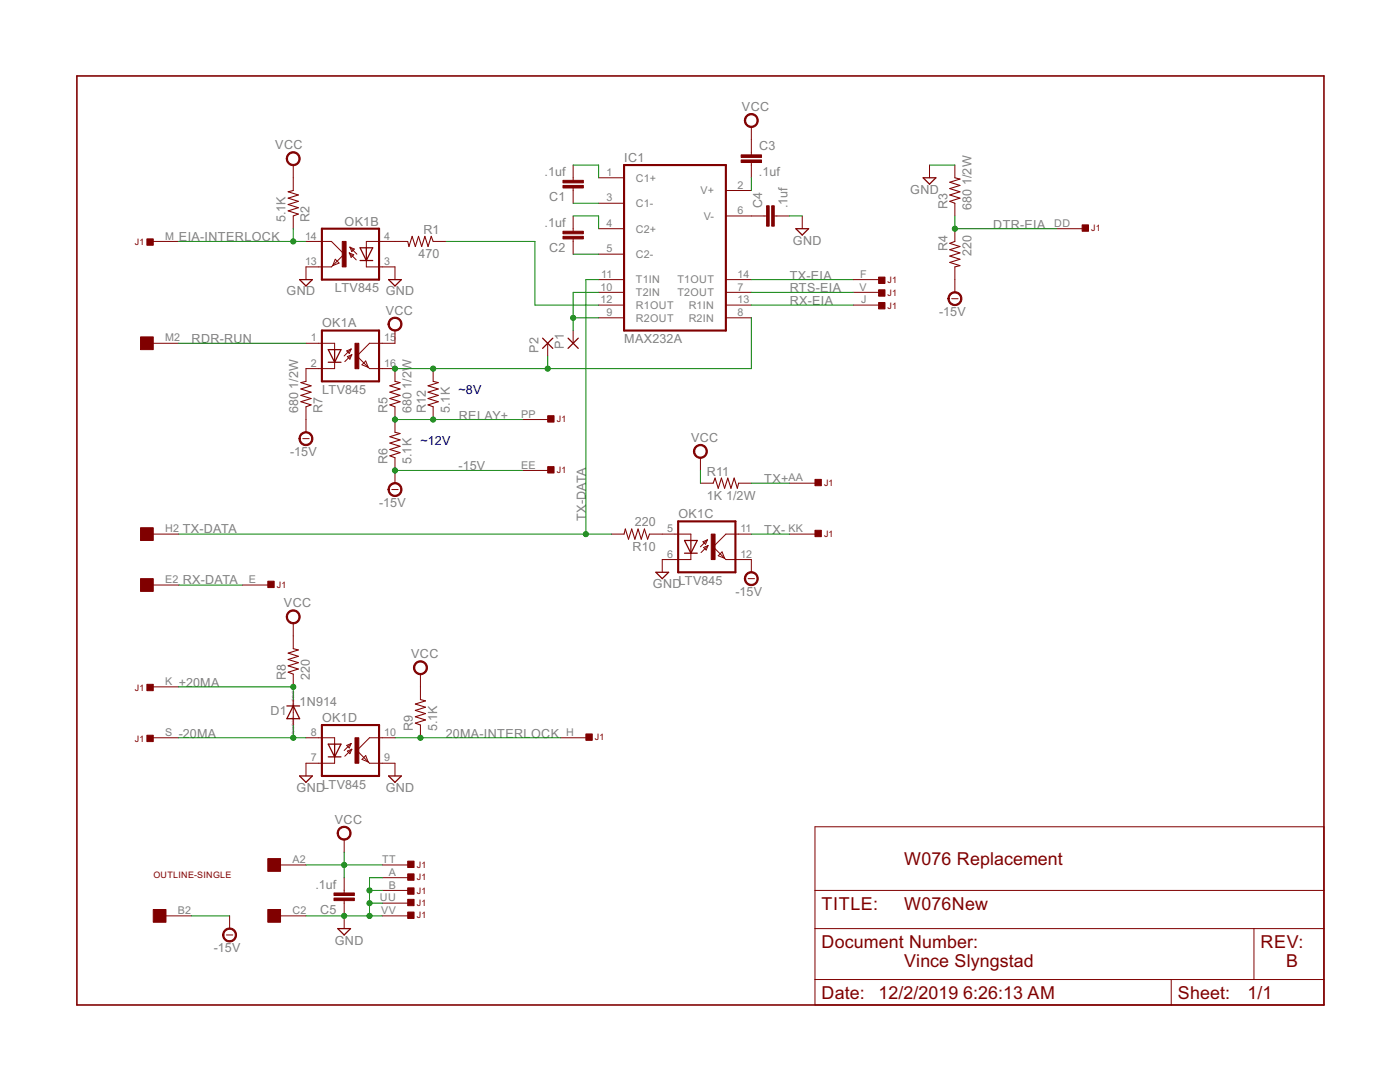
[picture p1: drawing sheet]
<svg xmlns="http://www.w3.org/2000/svg" width="279mm" height="216mm" viewBox="0 0 279 216" stroke-linecap="round" stroke-linejoin="round" font-family="sans-serif">
<g fill="none" stroke="#800000" stroke-width=".25">
<path d="M184.2 35.5h2.6l-1.3 1.2zM59.8 55.8h2.5l-1.2 1.3zM71.9 49.4h2.5l-1.3 2.6zM71.9 52h2.5M73.1 49.4v2.6M77.6 55.8h2.5l-1.3 1.3zM158.8 45.6h2.6l-1.3 1.3zM65.5 69.8h2.6l-1.3 2.5zM65.5 72.3h2.6M66.8 69.8v2.5M108.3 67.5l2 2M110.3 67.5l-2 2"/>
<path d="M113.4 67.5l2 2M115.4 67.5l-2 2M130.9 114.2h2.5l-1.2 1.3zM136.6 107.8h2.5l-1.2 2.6zM136.6 110.4h2.5M137.9 107.8v2.6M57.3 140.9h2.5M58.5 140.9l1.3 2.5h-2.5zM59.8 154.8h2.5l-1.2 1.3zM65.5 148.5h2.6l-1.3 2.5zM65.5 151h2.6M66.8 148.5v2.5"/>
<path d="M77.6 154.8h2.5l-1.3 1.3zM67.4 185.3h2.6l-1.3 1.3z"/>
</g>
<g fill="none" stroke="#800000" stroke-width=".2">
<path d="M58.5 32.9v5.1M114.4 32.9v3.1M114.4 37.5v3.1M119.5 35.5h5M144.9 38h5M149.9 25.3v5.6M149.9 32.4v3.1M185.5 32.9v2.6M190.6 32.9v2.6M30.6 48.2h5.1M58.5 43.1v2.5M61.1 48.2h5l2.6 2.5-2.6 2.6h-5v2.5"/>
<path d="M66.9 51.7l.8 .8-1.3 .5zM69.7 50.5l1.4 1.4M69.7 50.5l.9 .3-.5 .6zM69.8 49.3l.9 .4-.5 .5zM69.8 49.3l1.4 1.4M73.1 52v1.3h5.7v2.5M81.4 48.2h-8.3v1.2M86.4 48.2h2.6M114.4 43.1v3M114.4 47.7v3M119.5 40.6h5M119.5 45.6h5"/>
<path d="M119.5 50.7h5M119.5 55.8h5M119.5 58.3h5M144.9 55.8h5M144.9 58.3h5M144.9 43.1h8.1M154.5 43.1h3.1M160.1 43.1v2.5M170.3 55.8h5M170.3 58.3h5M189.9 59.6h1.3M190.6 40.6v2.5"/>
<path d="M190.6 45.6v2.6M190.6 53.3v5M210.9 45.6h5.1M30.6 68.5h5.1M61.1 68.5h5.7v1.3M66.8 72.3v1.3h-5.7v2.5M69.2 70l.9-.4-.4 .9zM69.3 71.2l.9-.4-.4 .9zM70.1 69.6l-1.4 1.4M70.2 70.8l-1.4 1.4M73 72l.5 1.3-1.3-.5zM78.8 66v2.5h-5.1l-2.5 2.5 2.5 2.6h5.1v2.5"/>
<path d="M86.4 73.6v2.5M109.3 68.5v2.5M114.4 66v2.5M119.5 60.9h5M119.5 63.4h5M144.9 60.9h5M144.9 63.4h5M170.3 60.9h5M60.4 87.5h1.3M61.1 81.2v5.1M78.2 97.7h1.3M78.8 81.2v5.1"/>
<path d="M78.8 91.3v5.1M86.4 81.2v2.5M104.2 93.9h5.1M104.2 83.7h5.1M139.8 96.4h2.5M139.8 91.3v2.6M147.4 96.4h2.5M157.6 96.4h5M30.6 106.6h5.1M30.6 116.7h5.1M48.4 116.7h5M122 106.6h2.5"/>
<path d="M129.6 106.6h8.3v1.2M137.9 110.4v1.3h-5.7v2.5M140.3 108.1l.9-.4-.4 .9zM140.4 109.2l.9-.3-.4 .8zM141.2 107.7l-1.4 1.4M141.3 108.9l-1.4 1.4M144.1 110.1l.5 1.3-1.3-.5zM149.3 115.5h1.3M149.9 106.6h-5l-2.6 2.5 2.6 2.6h5v2.5M157.6 106.6h5M30.6 137.1h5.1M58.5 124.4v5"/>
<path d="M58.5 134.5v2.6M58.5 139.6v5.1M83.9 134.5v5.1M30.6 147.2h5.1M61.1 147.2h5.7v1.3M66.8 151v1.3h-5.7v2.5M69.2 148.7l.9-.3-.4 .8zM69.3 149.9l.9-.4-.4 .9zM70.1 148.4l-1.4 1.4M70.2 149.5l-1.4 1.4M73 150.8l.5 1.2-1.3-.5zM73.5 152l.2 .3h5.1v2.5"/>
<path d="M78.8 147.2h-5.1l-2.5 2.6 2.3 2.2M83.9 144.7v2.5M111.8 147.2h5.1M56 172.6h5.1M68.7 167.5v2.6M68.7 175.1v3.1M68.7 179.7v5.6M76.3 172.6h5.1M76.3 177.7h5.1M76.3 175.1h5.1M162.6 165h101.6v35.5h-101.6zM162.6 177.7h101.6"/>
<path d="M33.1 182.8h5.1M45.2 186.6h1.3M45.8 182.8v2.5M56 182.8h5.1M76.3 182.8h5.1M76.3 180.2h5.1M162.6 185.3h101.6M162.6 195.5h101.6M233.7 195.5v5M250.3 185.3v10.2"/>
</g>
<path d="M124.5 32.9h20.4v33.1h-20.4zM64.2 45.6h11.4v10.2h-11.4zM64.2 66h11.4v10.1h-11.4zM135.3 104h11.5v10.2h-11.5zM64.2 144.7h11.4v10.1h-11.4z" fill="none" stroke="#800000" stroke-width=".42"/>
<g fill="#800000" stroke="#800000" stroke-width=".2">
<path d="M148.9 23.1a1.39 1.39 0 0 1 2.2 .2 1.39 1.39 0 0 1-.8 2.1 1.39 1.39 0 0 1-1.8-1.4h.3a1.14 1.14 0 0 1 1.6-1 1.14 1.14 0 0 1 .3 1.9 1.14 1.14 0 0 1-1.9-.6v-.3h-.3z" fill-rule="evenodd"/>
<path d="M57.5 30.7a1.39 1.39 0 0 1 2.2 .3 1.39 1.39 0 0 1-.8 2 1.39 1.39 0 0 1-1.8-1.3h.3a1.14 1.14 0 0 1 1.7-1 1.14 1.14 0 0 1 .1 1.9 1.14 1.14 0 0 1-1.8-.7v-.2h-.3z" fill-rule="evenodd"/>
<path d="M77.8 63.7a1.4 1.4 0 0 1 2.2 .2 1.4 1.4 0 0 1-.8 2.1 1.4 1.4 0 0 1-1.8-1.3h.3a1.15 1.15 0 0 1 1.6-1.1 1.15 1.15 0 0 1 .3 1.9 1.15 1.15 0 0 1-1.9-.5v-.3h-.3z" fill-rule="evenodd"/>
<path d="M57.5 122.1a1.39 1.39 0 0 1 2.2 .3 1.39 1.39 0 0 1-.8 2 1.39 1.39 0 0 1-1.8-1.3h.3a1.14 1.14 0 0 1 1.7-1 1.14 1.14 0 0 1 .1 2 1.14 1.14 0 0 1-1.8-.7v-.3h-.3z" fill-rule="evenodd"/>
<path d="M82.9 132.3a1.4 1.4 0 0 1 2.2 .2 1.4 1.4 0 0 1-.8 2.1 1.4 1.4 0 0 1-1.8-1.4h.3a1.15 1.15 0 0 1 1.6-1 1.15 1.15 0 0 1 .3 1.9 1.15 1.15 0 0 1-1.9-.6v-.3h-.3z" fill-rule="evenodd"/>
<path d="M138.8 89.1a1.4 1.4 0 0 1 2.2 .3 1.4 1.4 0 0 1-.8 2 1.4 1.4 0 0 1-1.8-1.3h.2a1.14 1.14 0 0 1 1.6-1.1 1.14 1.14 0 0 1 .3 1.9 1.14 1.14 0 0 1-1.8-.5l-.1-.3h-.2z" fill-rule="evenodd"/>
<path d="M189.5 58.6a1.4 1.4 0 0 1 2.3 .3 1.4 1.4 0 0 1-.8 2 1.4 1.4 0 0 1-1.8-1.3h.2a1.15 1.15 0 0 1 1.6-1.1 1.15 1.15 0 0 1 .3 1.9 1.15 1.15 0 0 1-1.8-.5l-.1-.3h-.2z" fill-rule="evenodd"/>
<path d="M44.8 185.6a1.39 1.39 0 0 1 2.2 .3 1.39 1.39 0 0 1-.8 2 1.39 1.39 0 0 1-1.8-1.3h.3a1.14 1.14 0 0 1 1.7-1 1.14 1.14 0 0 1 .1 1.9 1.14 1.14 0 0 1-1.8-.6v-.3h-.3z" fill-rule="evenodd"/>
<path d="M67.6 165.3a1.4 1.4 0 0 1 2.3 .2 1.4 1.4 0 0 1-.8 2.1 1.4 1.4 0 0 1-1.8-1.4h.2a1.14 1.14 0 0 1 1.7-.9 1.14 1.14 0 0 1 .2 1.9 1.14 1.14 0 0 1-1.8-.7l-.1-.3h-.2z" fill-rule="evenodd"/>
<path d="M60 86.6a1.4 1.4 0 0 1 2.3 .2 1.4 1.4 0 0 1-.8 2.1 1.4 1.4 0 0 1-1.8-1.4h.2a1.14 1.14 0 0 1 1.7-.9 1.14 1.14 0 0 1 .1 1.9 1.14 1.14 0 0 1-1.8-.7v-.3h-.2z" fill-rule="evenodd"/>
<path d="M77.8 96.7a1.4 1.4 0 0 1 2.2 .3 1.4 1.4 0 0 1-.8 2 1.4 1.4 0 0 1-1.8-1.3h.3a1.15 1.15 0 0 1 1.6-1.1 1.15 1.15 0 0 1 .3 1.9 1.15 1.15 0 0 1-1.9-.5v-.3h-.3z" fill-rule="evenodd"/>
<path d="M148.9 114.5a1.39 1.39 0 0 1 2.2 .3 1.39 1.39 0 0 1-.8 2 1.39 1.39 0 0 1-1.8-1.3h.3a1.14 1.14 0 0 1 1.6-1.1 1.14 1.14 0 0 1 .3 1.9 1.14 1.14 0 0 1-1.9-.6v-.2h-.3z" fill-rule="evenodd"/>
</g>
<path d="M58.5 38l-1 .3 2 .6-2 .6 2 .7-2 .6 2 .6-2 .7 2 .6-1 .4M190.6 35.5l1 .2-2.1 .7 2.1 .6-2.1 .6 2.1 .7-2.1 .6 2.1 .6-2.1 .7 1.1 .4M81.4 48.2l.2 1 .7-2 .6 2 .6-2 .7 2 .6-2 .6 2 .7-2 .3 1M190.6 48.2l-1.1 .4 2.1 .6-2.1 .6 2.1 .7-2.1 .6 2.1 .6-2.1 .7 2.1 .6-1 .3M61.1 76.1l-1.1 .2 2.1 .7-2.1 .6 2.1 .7-2.1 .6 2.1 .6-2.1 .7 2.1 .6-1 .4M78.8 76.1l1 .2-2 .7 2 .6-2 .7 2 .6-2 .6 2 .7-2 .6 1 .4M86.4 76.1l1.1 .2-2.1 .7 2.1 .6-2.1 .7 2.1 .6-2.1 .6 2.1 .7-2.1 .6 1 .4M78.8 86.3l1 .2-2 .6 2 .7-2 .6 2 .6-2 .7 2 .6-2 .7 1 .3M142.3 96.4l.4-1 .6 2 .7-2 .6 2 .6-2 .7 2 .6-2 .7 2 .2-1M124.5 106.6l.3-1 .6 2 .7-2 .6 2 .6-2 .7 2 .6-2 .6 2 .4-1M58.5 129.4l1 .3-2 .6 2 .7-2 .6 2 .6-2 .7 2 .6-2 .6 1 .4M83.9 139.6l1 .2-2 .7 2 .6-2 .7 2 .6-2 .6 2 .7-2 .6 1 .4" fill="none" stroke="#800000" stroke-width=".21"/>
<g fill="#800000" stroke="#800000" stroke-width=".2">
<path d="M112.4 36h4v.5h-4z"/>
<path d="M112.4 37h4v.5h-4z"/>
<path d="M112.4 46.1h4v.6h-4z"/>
<path d="M112.4 47.2h4v.5h-4z"/>
<path d="M147.9 31.9h4.1v.5h-4.1z"/>
<path d="M147.9 30.9h4.1v.5h-4.1z"/>
<path d="M154 41.1h.5v4h-.5z"/>
<path d="M153 41.1h.5v4h-.5z"/>
<path d="M66.7 178.2h4v.5h-4z"/>
<path d="M66.7 179.2h4v.5h-4z"/>
<path d="M70.8 68.5h.8v5.1h-.8z"/>
<path d="M68.3 48.2h.8v5.1h-.8z"/>
<path d="M141.9 106.6h.8v5.1h-.8z"/>
<path d="M70.8 147.2h.8v5.1h-.8z"/>
<path d="M28 67.2h2.6v2.6h-2.6z"/>
<path d="M28 105.3h2.6v2.5h-2.6z"/>
<path d="M28 115.5h2.6v2.5h-2.6z"/>
<path d="M53.4 181.5h2.6v2.5h-2.6z"/>
<path d="M30.6 181.5h2.5v2.5h-2.5z"/>
<path d="M53.4 171.3h2.6v2.6h-2.6z"/>
<path d="M81.4 174.4h1.2v1.2h-1.2z"/>
<path d="M81.4 177.2h1.2v1.2h-1.2z"/>
<path d="M53.4 116h1.3v1.2h-1.3z"/>
<path d="M175.3 55.3h1.3v1.3h-1.3z"/>
<path d="M116.9 146.5h1.3v1.2h-1.3z"/>
<path d="M175.3 60.4h1.3v1.2h-1.3z"/>
<path d="M29.3 136.5h1.3v1.3h-1.3z"/>
<path d="M29.3 47.7h1.3v1.2h-1.3z"/>
<path d="M29.3 146.7h1.3v1.3h-1.3z"/>
<path d="M175.3 57.8h1.3v1.3h-1.3z"/>
<path d="M162.6 95.7h1.3v1.2h-1.3z"/>
<path d="M216 44.9h1.2v1.2h-1.2z"/>
<path d="M109.3 93.1h1.3v1.3h-1.3z"/>
<path d="M162.6 105.8h1.3v1.3h-1.3z"/>
<path d="M109.3 83h1.3v1.2h-1.3z"/>
<path d="M81.4 171.8h1.2v1.3h-1.2z"/>
<path d="M81.4 179.5h1.2v1.2h-1.2z"/>
<path d="M81.4 182h1.2v1.3h-1.2z"/>
</g>
<path d="M15.3 15.2h248.9v185.3h-248.9z" fill="none" stroke="#800000" stroke-width=".32"/>
<g fill="none" stroke="#008000" stroke-width=".2">
<path d="M114.4 32.9h5.1v2.6M149.9 35.5v2.5M185.5 32.9h5.1M35.7 48.2h25.4M58.5 45.6v2.6M89 48.2h17.8v12.7h12.7M114.4 43.1h5.1v2.5M114.4 40.6h5.1M114.4 50.7h5.1M119.5 55.8h-2.6v50.8M119.5 58.3h-5.1v7.7M149.9 55.8h20.4"/>
<path d="M149.9 58.3h20.4M157.6 43.1h2.5M190.6 43.1v2.5h20.3M35.7 68.5h25.4M109.3 71v2.6M114.4 63.4h5.1M149.9 63.4v10.2h-71.1M149.9 60.9h20.4M78.8 83.7h25.4M78.8 93.9h25.4M139.8 93.9v2.5M149.9 96.4h7.7"/>
<path d="M35.7 106.6h86.3M35.7 116.7h12.7M149.9 106.6h7.7M35.7 137.1h22.8v2.5M35.7 147.2h25.4M58.5 144.7v2.5M78.8 147.2h33M61.1 172.6h15.2M68.7 170.1v5M73.7 177.7h2.6M76.3 175.1h-2.6v7.7M38.2 182.8h7.6"/>
<path d="M61.1 182.8h15.2M73.7 180.2h2.6"/>
</g>
<g fill="#008000" stroke="#008000" stroke-width=".2">
<circle cx="68.7" cy="182.8" r=".51"/>
<circle cx="73.7" cy="180.2" r=".51"/>
<circle cx="73.7" cy="177.7" r=".51"/>
<circle cx="73.7" cy="182.8" r=".51"/>
<circle cx="68.7" cy="172.6" r=".51"/>
<circle cx="116.9" cy="106.6" r=".51"/>
<circle cx="58.5" cy="48.2" r=".51"/>
<circle cx="58.5" cy="137.1" r=".51"/>
<circle cx="83.9" cy="147.2" r=".51"/>
<circle cx="78.8" cy="83.7" r=".51"/>
<circle cx="86.4" cy="83.7" r=".51"/>
<circle cx="78.8" cy="93.9" r=".51"/>
<circle cx="58.5" cy="147.2" r=".51"/>
<circle cx="190.6" cy="45.6" r=".51"/>
<circle cx="114.4" cy="63.4" r=".51"/>
<circle cx="78.8" cy="73.6" r=".51"/>
<circle cx="109.3" cy="73.6" r=".51"/>
<circle cx="86.4" cy="73.6" r=".51"/>
</g>
<g font-size="4" fill="#800000">
<text x="180.5" y="172.6">W076 Replacement</text>
<text x="164" y="181.5">TITLE:</text>
<text x="180.5" y="181.5">W076New</text>
<text x="164" y="189.1">Document Number:</text>
<text x="251.6" y="189.1">REV:</text>
<text x="180.5" y="192.9">Vince Slyngstad</text>
<text x="256.7" y="192.9">B</text>
<text x="164" y="199.3">Date: 12/2/2019</text>
<text x="192.2" y="199.3">6:26:13 AM</text>
<text x="235.1" y="199.3">Sheet:</text>
<text x="249" y="199.3">1/1</text>
</g>
<g font-size="2.8" fill="#808080">
<text x="148.1" y="22.1">VCC</text>
<text x="54.9" y="29.8">VCC</text>
<text x="108.7" y="35.1">.1uf</text>
<text x="124.6" y="32.3">IC1</text>
<text x="151.5" y="35.1">.1uf</text>
<text x="151.5" y="30">C3</text>
<text x="109.6" y="40.2">C1</text>
<text x="152.1" y="41.5" transform="rotate(-90 152.1 41.5)">C4</text>
<text x="157.2" y="41.6" transform="rotate(-90 157.2 41.6)">.1uf</text>
<text x="181.6" y="38.6">GND</text>
<text x="189.1" y="41.8" transform="rotate(-90 189.1 41.8)">R3</text>
<text x="193.9" y="41.8" transform="rotate(-90 193.9 41.8)">680</text>
<text x="193.9" y="36.9" transform="rotate(-90 193.9 36.9)">1/2W</text>
<text x="57" y="44.4" transform="rotate(-90 57 44.4)">5.1K</text>
<text x="61.8" y="44.3" transform="rotate(-90 61.8 44.3)">R2</text>
<text x="68.8" y="45">OK1B</text>
<text x="84.5" y="46.7">R1</text>
<text x="108.7" y="45.3">.1uf</text>
<text x="198.2" y="45.6">DTR-EIA</text>
<text x="35.7" y="48.2">EIA-INTERLOCK</text>
<text x="83.5" y="51.5">470</text>
<text x="109.6" y="50.3">C2</text>
<text x="158.2" y="48.8">GND</text>
<text x="189.1" y="50.1" transform="rotate(-90 189.1 50.1)">R4</text>
<text x="193.9" y="51.1" transform="rotate(-90 193.9 51.1)">220</text>
<text x="57.2" y="59">GND</text>
<text x="66.8" y="58.3">LTV845 GND</text>
<text x="157.6" y="55.8">TX-EIA</text>
<text x="157.6" y="58.3">RTS-EIA</text>
<text x="64.3" y="65.3">OK1A</text>
<text x="77" y="62.8">VCC</text>
<text x="157.6" y="60.9">RX-EIA</text>
<text x="187.4" y="63">-15V</text>
<text x="38.2" y="68.5">RDR-RUN</text>
<text x="107.5" y="70.5" transform="rotate(-90 107.5 70.5)">P2</text>
<text x="112.5" y="69.6" transform="rotate(-90 112.5 69.6)">P1</text>
<text x="124.6" y="68.5">MAX232A</text>
<text x="59.5" y="77.6" transform="rotate(-90 59.5 77.6)">1/2W</text>
<text x="82.1" y="77.6" transform="rotate(-90 82.1 77.6)">1/2W</text>
<text x="59.5" y="82.5" transform="rotate(-90 59.5 82.5)">680</text>
<text x="64.3" y="78.6">LTV845</text>
<text x="64.3" y="82.4" transform="rotate(-90 64.3 82.4)">R7</text>
<text x="77.3" y="82.4" transform="rotate(-90 77.3 82.4)">R5</text>
<text x="82.1" y="82.5" transform="rotate(-90 82.1 82.5)">680</text>
<text x="85" y="82.4" transform="rotate(-90 85 82.4)">R12</text>
<text x="89.8" y="82.5" transform="rotate(-90 89.8 82.5)">5.1K</text>
<text x="91.6" y="83.7">RELAY+</text>
<text x="137.9" y="88.2">VCC</text>
<text x="57.9" y="91">-15V</text>
<text x="77.3" y="92.6" transform="rotate(-90 77.3 92.6)">R6</text>
<text x="82.1" y="92.6" transform="rotate(-90 82.1 92.6)">5.1K</text>
<text x="91.5" y="93.9">-15V</text>
<text x="141.1" y="94.9">R11</text>
<text x="75.7" y="101.1">-15V</text>
<text x="141.1" y="99.7">1K 1/2W</text>
<text x="152.5" y="96.4">TX+</text>
<text x="36.5" y="106.3">TX-DATA</text>
<text x="116.9" y="104" transform="rotate(-90 116.9 104)">TX-DATA</text>
<text x="126.7" y="105.1">220</text>
<text x="135.4" y="103.4">OK1C</text>
<text x="152.5" y="106.6">TX-</text>
<text x="126.3" y="109.9">R10</text>
<text x="36.5" y="116.5">RX-DATA</text>
<text x="130.3" y="117.4">GNDLTV845</text>
<text x="146.8" y="118.9">-15V</text>
<text x="56.7" y="121.2">VCC</text>
<text x="82.1" y="131.3">VCC</text>
<text x="35.7" y="137">+20MA</text>
<text x="57" y="135.7" transform="rotate(-90 57 135.7)">R8</text>
<text x="61.8" y="135.8" transform="rotate(-90 61.8 135.8)">220</text>
<text x="54" y="142.6">D1</text>
<text x="59.8" y="140.9">1N914</text>
<text x="35.7" y="147.2">-20MA</text>
<text x="64.3" y="144">OK1D</text>
<text x="82.4" y="145.9" transform="rotate(-90 82.4 145.9)">R9</text>
<text x="87.2" y="145.9" transform="rotate(-90 87.2 145.9)">5.1K</text>
<text x="89" y="147.2">20MA-INTERLOCK</text>
<text x="59.2" y="158">GNDLTV845</text>
<text x="77" y="158">GND</text>
<text x="66.8" y="164.3">VCC</text>
<text x="63" y="177.3">.1uf</text>
<text x="63.9" y="182.4">C5</text>
<text x="42.6" y="190">-15V</text>
<text x="66.8" y="188.5">GND</text>
</g>
<g font-size="2.8" fill="#000080">
<text x="91.5" y="78.6">~8V</text>
<text x="83.9" y="88.8">~12V</text>
</g>
<g font-size="2.4" fill="#808080">
<text x="121" y="35.1">1</text>
<text x="121" y="40.2">3</text>
<text x="126.9" y="36.2">C1+</text>
<text x="126.9" y="41.3">C1-</text>
<text x="139.8" y="38.8">V+</text>
<text x="147.2" y="37.7">2</text>
<text x="33" y="47.8">M</text>
<text x="60.9" y="47.8">14</text>
<text x="76.7" y="47.8">4</text>
<text x="121" y="45.3">4</text>
<text x="126.9" y="46.4">C2+</text>
<text x="140.5" y="43.9">V-</text>
<text x="147.2" y="42.7">6</text>
<text x="210.4" y="45.3">DD</text>
<text x="60.9" y="52.9">13</text>
<text x="76.7" y="52.9">3</text>
<text x="121" y="50.4">5</text>
<text x="126.9" y="51.5">C2-</text>
<text x="119.8" y="58">10</text>
<text x="120" y="55.4">11</text>
<text x="126.9" y="56.6">T1IN</text>
<text x="126.9" y="59.1">T2IN</text>
<text x="135.2" y="56.6">T1OUT</text>
<text x="135.2" y="59.1">T2OUT</text>
<text x="147.2" y="55.4">14</text>
<text x="147.2" y="58">7</text>
<text x="171.5" y="58">V</text>
<text x="171.6" y="55.4">F</text>
<text x="119.8" y="60.5">12</text>
<text x="121" y="63.1">9</text>
<text x="126.9" y="61.6">R1OUT</text>
<text x="126.9" y="64.2">R2OUT</text>
<text x="137.4" y="61.6">R1IN</text>
<text x="137.4" y="64.2">R2IN</text>
<text x="147.2" y="60.5">13</text>
<text x="147.2" y="63.1">8</text>
<text x="171.9" y="60.5">J</text>
<text x="33" y="68.1">M2</text>
<text x="62.1" y="68.1">1</text>
<text x="76.7" y="68.1">15</text>
<text x="62.1" y="73.2">2</text>
<text x="76.7" y="73.2">16</text>
<text x="104" y="83.4">PP</text>
<text x="104" y="93.5">EE</text>
<text x="157.3" y="96.1">AA</text>
<text x="33" y="106.2">H2</text>
<text x="133.2" y="106.2">5</text>
<text x="147.8" y="106.2">11</text>
<text x="157.3" y="106.2">KK</text>
<text x="133.2" y="111.3">6</text>
<text x="147.8" y="111.3">12</text>
<text x="33" y="116.4">E2</text>
<text x="49.6" y="116.4">E</text>
<text x="33" y="136.7">K</text>
<text x="33" y="146.9">S</text>
<text x="62.1" y="146.9">8</text>
<text x="76.7" y="146.9">10</text>
<text x="113" y="146.9">H</text>
<text x="62.1" y="151.9">7</text>
<text x="76.7" y="151.9">9</text>
<text x="58.4" y="172.2">A2</text>
<text x="76.3" y="172.2">TT</text>
<text x="75.8" y="179.9">UU</text>
<text x="77.6" y="174.8">A</text>
<text x="77.6" y="177.3">B</text>
<text x="35.5" y="182.4">B2</text>
<text x="58.4" y="182.4">C2</text>
<text x="76.1" y="182.4">VV</text>
</g>
<g font-size="2" fill="#800000">
<text x="217.8" y="46.1">J1</text>
<text x="26.9" y="48.9">J1</text>
<text x="177.1" y="56.6">J1</text>
<text x="177.1" y="59.1">J1</text>
<text x="177.1" y="61.6">J1</text>
<text x="111.1" y="84.2">J1</text>
<text x="111.1" y="94.4">J1</text>
<text x="164.4" y="96.9">J1</text>
<text x="164.4" y="107.1">J1</text>
<text x="55.2" y="117.2">J1</text>
<text x="26.9" y="137.8">J1</text>
<text x="26.9" y="148">J1</text>
<text x="118.7" y="147.7">J1</text>
<text x="83.2" y="173.1">J1</text>
<text x="30.6" y="175.1">OUTLINE-SINGLE</text>
<text x="83.2" y="175.6">J1</text>
<text x="83.2" y="178.4">J1</text>
<text x="83.2" y="180.7">J1</text>
<text x="83.2" y="183.3">J1</text>
</g>
<g font-size=".7" fill="#800080">
<text x="58.7" y="143.3" transform="rotate(-90 58.7 143.3)">1</text>
<text x="58.7" y="141.3" transform="rotate(-90 58.7 141.3)">SpiceOrder 2</text>
<text x="58.7" y="146.4" transform="rotate(-90 58.7 146.4)">SpiceOrder</text>
</g>
</svg>
